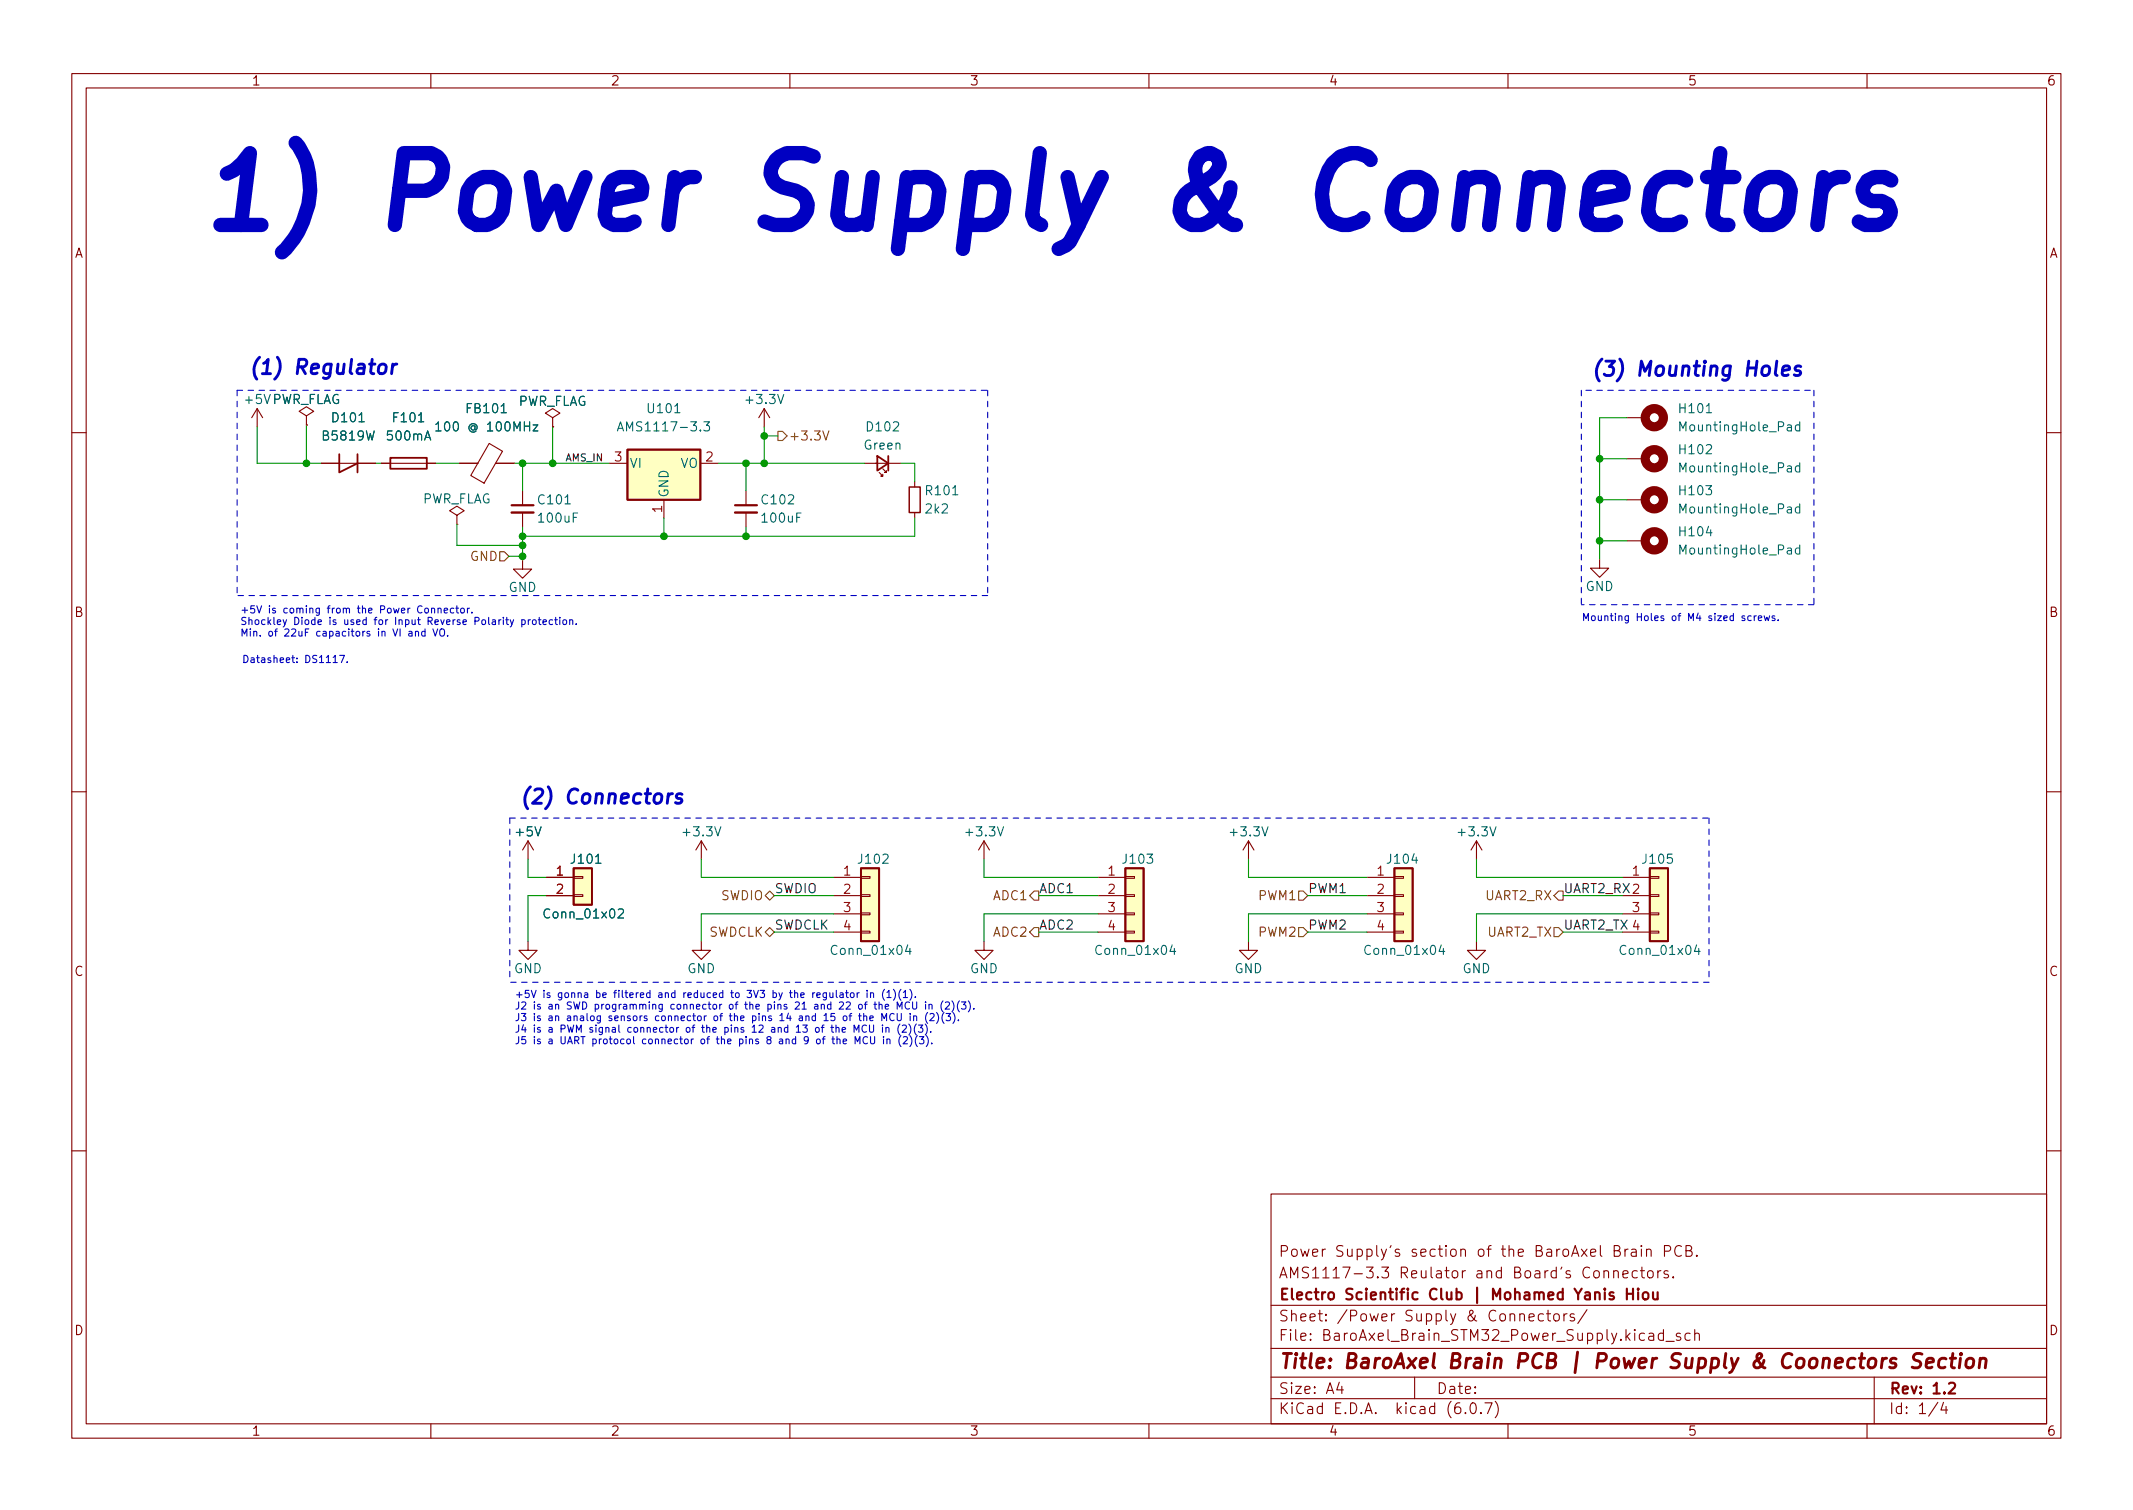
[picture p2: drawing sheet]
<svg xmlns="http://www.w3.org/2000/svg" width="297mm" height="210mm" viewBox="0 0 297 210" stroke-linecap="round" stroke-linejoin="round" font-family="sans-serif">
<g fill="none" stroke="#840000" stroke-width=".15">
<path d="M10 10.2h277v190.1h-277zM12 12.2h273v186.1h-273zM60 10.2v2M110 10.2v2M160 10.2v2M210 10.2v2M260 10.2v2M35.8 56.9l-.7 1.3M35.8 56.9v2.5M35.8 56.9l.8 1.3M42.7 57.9l1-.6-1-.7-1 .7 1 .6v1.3M42.7 59.2h.1"/>
<path d="M77 58.2l1-.7-1-.6-1.1 .6 1.1 .7v1.2M77 59.4h.1M106.4 56.9l-.7 1.3M106.4 56.9v2.5M106.4 56.9l.8 1.3M226.6 58.2h2.5M10 60.2h2M44.7 64.5h7.6M53.1 64.5h7.6M63.6 71.7l1-.6-1-.6-1 .6 1 .6v1.3M63.6 73h.1M64 64.5h2.5"/>
<path d="M68.1 61.7l1.9 1.1-2.6 4.5-1.8-1.1zM69 64.5h2.6M72.8 78v1.2h1.2l-1.2 1.3-1.3-1.3h1.3M72.8 68.3v2.1M72.8 71.4v2M84.8 64.5h2.6M92.5 69.6v2.5M97.5 64.5h2.6M103.9 68.3v2.1M103.9 71.4v2M120.4 64.5h5.1M122.4 65.8l.5 .5h-.2h.2v-.3"/>
<path d="M122.9 65.3l.5 .5h-.2h.2v-.3M127.4 67.1v.7M127.4 71.4v.7M222.8 77.8v1.3h1.2l-1.2 1.3-1.3-1.3h1.3M226.6 69.6h2.5M226.6 63.9h2.5M226.6 75.3h2.5M285 60.2h2M10 110.2h2M73.5 117.1l-.7 1.3M73.5 117.1v2.5M73.5 117.1l.8 1.3"/>
<path d="M97.7 117.1l-.8 1.3M97.7 117.1v2.5M97.7 117.1l.7 1.3M137 117.1l-.7 1.3M137 117.1v2.5M137 117.1l.8 1.3M173.9 117.1l-.8 1.3M173.9 117.1v2.5M173.9 117.1l.7 1.3M205.6 117.1l-.7 1.3M205.6 117.1v2.5M205.6 117.1l.8 1.3"/>
<path d="M285 110.2h2M73.5 131.1v1.2h1.3l-1.3 1.3-1.2-1.3h1.2M76.1 122.2h3.8M76.1 124.7h3.8M79.9 124.6h1.3v.2h-1.3zM79.9 122h1.3v.3h-1.3zM97.7 131.1v1.2h1.2l-1.2 1.3-1.3-1.3h1.3M116.1 122.2h3.8M116.1 124.7h3.8M116.1 127.2h3.8M116.1 129.8h3.8M119.9 129.7h1.3v.2h-1.3z"/>
<path d="M119.9 127.1h1.3v.3h-1.3zM119.9 124.6h1.3v.2h-1.3zM119.9 122h1.3v.3h-1.3zM137 131.1v1.2h1.3l-1.3 1.3-1.2-1.3h1.2M152.9 122.2h3.8M152.9 124.7h3.8M152.9 127.2h3.8M152.9 129.8h3.8M156.7 129.7h1.3v.2h-1.3zM156.7 127.1h1.3v.3h-1.3zM156.7 124.6h1.3v.2h-1.3zM156.7 122h1.3v.3h-1.3z"/>
<path d="M173.9 131.1v1.2h1.2l-1.2 1.3-1.3-1.3h1.3M190.4 122.2h3.8M190.4 124.7h3.8M190.4 127.2h3.8M190.4 129.8h3.8M194.2 129.7h1.3v.2h-1.3zM194.2 127.1h1.3v.3h-1.3zM194.2 124.6h1.3v.2h-1.3zM194.2 122h1.3v.3h-1.3zM205.6 131.1v1.2h1.3l-1.3 1.3-1.3-1.3h1.3M225.9 122.2h3.8M225.9 124.7h3.8"/>
<path d="M225.9 127.2h3.8M225.9 129.8h3.8M229.7 129.7h1.3v.2h-1.3zM229.7 127.1h1.3v.3h-1.3zM229.7 124.6h1.3v.2h-1.3zM229.7 122h1.3v.3h-1.3zM10 160.2h2M177 166.3h108v32h-108zM223.4 177.1a.37 .37 0 0 1 .6 0v.8M223.4 176.9v1M224.7 177.1a.37 .37 0 0 1 .7 0v.8M224.7 176.9v1"/>
<path d="M226 177.4l.7-.1-.1-.3-.4-.1-.2 .2 .1 .8h.1h.4M226.3 173.9v1M226.7 173.9l-.3 .1-.1 .2M227.2 174l.2-.1 .4 .1 .1 .9M227.9 174.3l-.5 .1a.29 .29 0 0 0-.3 .2 .29 .29 0 0 0 .3 .3h.5M228 177l-.4-.1-.3 .3v.4l.1 .3h.2h.4M228.4 176.9h.6M228.6 173.4l-.1 .1 .1 .1v-.1v-.1v.2M228.6 173.9v1M228.6 176.4v1.3l.1 .2h.3M229.3 174.1a.37 .37 0 0 1 .6 0v.8M229.3 173.9v1"/>
<path d="M229.5 177.1a.41 .41 0 0 1 .4-.2 .41 .41 0 0 1 .3 .3v.4a.41 .41 0 0 1-.4 .3 .41 .41 0 0 1-.4-.3zM230.9 176.9v1M231.3 176.9l-.3 .1-.1 .2M231.8 174.2h.6a.41 .41 0 0 0 .3-.4 .41 .41 0 0 0-.3-.4h-.6v1.5M232.3 177l-.4-.1-.2 .2 .1 .3 .5 .1 .1 .1-.1 .3h-.2h-.4M233 177.8l.1 .1h-.1h-.1l.1-.1v.1M234.1 173.6a.6 .6 0 0 0-.7 0 .6 .6 0 0 0-.2 .7 .56 .56 0 0 0 .3 .6 .56 .56 0 0 0 .6-.1M234.8 174.1h.6a.36 .36 0 0 0 .2-.4 .36 .36 0 0 0-.3-.3h-.5v1.5h.6a.4 .4 0 0 0 .3-.4 .4 .4 0 0 0-.4-.4M236.3 174.8l.1 .1h-.1h-.1l.1-.1v.1M285 160.2h2M60 198.3v2M110 198.3v2"/>
<path d="M160 198.3v2M177 194.8h108M177 191.8h108M177 187.8h108M177 181.8h108M186.5 192.5l-.4 1h1M186.9 193v1M197 191.8v3M204.1 196.7v.1h-.1l.1-.1v.1M204.9 195.4a.36 .36 0 0 1 .6 .2 .77 .77 0 0 1-.4 1.2 1 1 0 0 1-.2-1.4zM206.2 196.7l.1 .1h-.1h-.1l.1-.1v.1M206.8 195.3h1l-.7 1.5"/>
<path d="M208.2 195.1a1.72 1.72 0 0 1 0 2.3M210 198.3v2M212.9 183.4l.7-.1v-.3l-.5-.1-.2 .2 .1 .8h.1h.5M214.9 183l-.4-.1-.3 .3v.4l.2 .3h.1h.4M215.4 182.9h.5M215.6 182.4v1.3v.2h.3M216.4 183.1a.41 .41 0 0 1 .4-.2 .41 .41 0 0 1 .3 .3v.4a.41 .41 0 0 1-.3 .3 .41 .41 0 0 1-.4-.3zM217.8 182.9v1M218.2 182.9l-.3 .1-.1 .2M219.2 183l-.3-.1-.3 .2 .1 .3 .5 .1 .1 .1-.1 .3h-.1h-.5M221 182.4l-1.3 1.9M229.6 185.7l.2-.1 .4 .1 .1 .9"/>
<path d="M230.3 186l-.5 .1a.29 .29 0 0 0-.2 .2 .29 .29 0 0 0 .2 .3h.5M231.6 185.7l-.4-.1-.3 .3v.4l.2 .3h.1h.4M231.6 185.1v1.5M232 186.8h1.1M234 185.7l-.4-.1-.2 .2 .1 .3 .5 .1 .1 .1-.1 .3h-.1h-.5M235.4 185.7l-.5-.1-.3 .3v.4l.2 .3h.1h.5M236 185.8a.37 .37 0 0 1 .6 0v.8M236 185.1v1.5M260 198.3v2M261 191.8v6.5M269.9 195.3l-1.3 1.9M270.6 195.3l-.3 1h.9"/>
<path d="M271 195.8v1"/>
</g>
<path d="M71.2 70.4h3.1M102.4 70.4h3M226.6 179.4v1.5M227.4 179.4v1.5M228.1 179.4v.1v.1l.1-.1-.1-.1v.2M228.1 179.9v1M230.2 179.9l.1 1a.41 .41 0 0 0 .5-.1M230.8 179.9v1M224.7 180l-.4-.1-.2 .2 .1 .3 .5 .1 .1 .1-.1 .3h-.1h-.5M226.6 180.1h.8M228.8 180.1a.41 .41 0 0 1 .4-.2 .41 .41 0 0 1 .4 .3v.4a.41 .41 0 0 1-.4 .3 .41 .41 0 0 1-.4-.3zM271.4 192.7l.2-.2 .5 .1a.41 .41 0 0 1 .1 .6l-.9 .8h1" fill="none" stroke="#840000" stroke-width=".3"/>
<path d="M264 189.2a.49 .49 0 0 0-.7 .3v.2l.2 .1 .5 .1v.2l-.1 .3-.2 .1-.6-.1M267.7 188.6a.85 .85 0 0 0-1.1 .1 .45 .45 0 0 0 .2 .7l.4 .1a.49 .49 0 0 1 .3 .5 .49 .49 0 0 1-.5 .5l-.7-.1M268.3 189.8l.9-.2v-.4l-.2-.1-.6 .1-.1 .2-.1 .8 .1 .2 .2 .1 .5-.1M271 189.2a.66 .66 0 0 0-1 .3l-.1 .6 .2 .3 .2 .1 .6-.1M271.6 189.1h.7M272 188.5l-.3 1.7 .1 .2 .4 .1M273 189.1l-.2 1.4M273.1 188.5l-.1 .1 .1 .1 .1-.1-.1-.1v.2M273.9 189.3a.52 .52 0 0 1 .6-.2 .52 .52 0 0 1 .4 .4l-.1 .6a.55 .55 0 0 1-.5 .4 .55 .55 0 0 1-.5-.4v-.6zM275.8 189.3a.49 .49 0 0 1 .8 .1l-.1 1.1M275.8 189.1l-.2 1.4" fill="none" stroke="#840000" stroke-width=".4"/>
<path d="M71.2 71.4h3.1M102.4 71.4h3" fill="none" stroke="#840000" stroke-width=".33"/>
<path d="M47.2 63.2v2.6l2.6-1.3M49.8 63.2v2.6M54.4 63.7h5v1.6h-5zM87.4 62.6h10.1v7h-10.1zM122.2 63.5l1.5 1-1.5 1zM123.7 63.5v2M79.9 120.9h2.5v5.1h-2.5zM119.9 120.9h2.5v10.2h-2.5zM156.7 120.9h2.6v10.2h-2.6zM194.2 120.9h2.5v10.2h-2.5zM229.7 120.9h2.6v10.2h-2.6z" fill="none" stroke="#840000" stroke-width=".25"/>
<g fill="#ffffc2" stroke="#ffffc2" stroke-width=".14">
<path d="M87.4 62.6h10.1v7h-10.1z"/>
<path d="M79.9 120.9h2.5v5.1h-2.5z"/>
<path d="M119.9 120.9h2.5v10.2h-2.5z"/>
<path d="M194.2 120.9h2.5v10.2h-2.5z"/>
<path d="M229.7 120.9h2.6v10.2h-2.6z"/>
<path d="M156.7 120.9h2.6v10.2h-2.6z"/>
</g>
<g fill="none" stroke="#006464" stroke-width=".15">
<path d="M34.2 55.7h.9M34.7 55.2v1M36.4 54.9h-.6l-.1 .6 .2-.1 .4 .1 .1 .2v.4l-.2 .1h-.3l-.2-.1M36.8 54.9l.4 1.3 .4-1.3M60.7 59.1l.4-.4v1.3M74.2 59.2h.7l-.7 .8h.7M86.1 59.6h.6M98 58.7h.8l-.4 .5 .3 .1v.6l-.1 .1h-.4l-.2-.1M250.6 59.2h-.3l-.3 .2v.4l.1 .1h.5M250.6 58.7v1.3M60.7 60h.7M86 60l.4-1.3 .4 1.3"/>
<path d="M250.6 70.6h-.3l-.3 .2v.4l.1 .2h.5M250.6 64.9h-.3l-.3 .2v.4l.1 .2h.5M250.6 76.4l-.3-.1-.3 .2v.4l.1 .2h.5M250.6 64.4v1.3M250.6 70.2v1.2M250.6 75.9v1.2M86.1 126.7l.2-.1h.3l.2 .1v.2v.2l-.8 .7h.8M126.4 131.6l-.3 .9h.8M126.7 132.1v.8M163.2 131.6l-.3 .9h.8M163.5 132.1v.8M200.7 131.6l-.3 .9h.8"/>
<path d="M201 132.1v.8M236.3 131.6l-.3 .9h.7M236.6 132.1v.8"/>
</g>
<path d="M126.6 67.8h1.5v3.6h-1.5z" fill="none" stroke="#840000" stroke-width=".2"/>
<g fill="none" stroke="#840000" stroke-width="1.3">
<circle cx="230.4" cy="58.2" r="1.27"/>
<circle cx="230.4" cy="75.3" r="1.27"/>
<circle cx="230.4" cy="69.6" r="1.27"/>
<circle cx="230.4" cy="63.9" r="1.27"/>
</g>
<path d="M69.6 76.8h.6l.7 .7-.7 .6h-.6zM108.3 60.1h.7l.6 .6-.6 .6h-.7zM114.6 60l.4 1.3 .4-1.3M106.6 124.7l.6-.6 .6 .6-.6 .6zM106.6 129.8l.6-.6 .6 .6-.6 .6zM144 124.1h.7v1.2h-.7l-.6-.6zM144 129.2h.7v1.2h-.7l-.6-.6zM180.8 129.2h.7l.6 .6-.6 .6h-.7zM180.8 124.1h.7l.6 .6-.6 .6h-.7zM216.4 129.2h.6l.7 .6-.7 .6h-.6zM217 124.1h.7v1.2h-.7l-.6-.6z" fill="none" stroke="#725600" stroke-width=".15"/>
<g fill="none" stroke="#0000c2" stroke-width=".15">
<path d="M46.4 91.5l.3-.2v1M46.4 92.3h.6M47.3 91.3h.7l-.5 1M48.4 92.2v.1M57 88h.3l.1 .6M57.4 88.1l-.4 .1-.1 .1 .1 .3 .4-.1M57.9 88l.1-.1 .2 .1 .1 .6M57.9 87.9v.7M59.2 84.8l.1-.1 .3 .1 .1 .4-.1 .1-.3 .1-.1-.1zM59.2 88l-.3-.1-.2 .2 .1 .4h.4M59.2 87.6v1M60.1 84.8l.1-.1h.3v.7"/>
<path d="M60.1 84.7v.7M60.3 87.6l.3 1 .4-1M61 84.8l.1-.1h.3v.7M61 84.7v.7M61.3 87.7l.2-.1a.34 .34 0 0 1 .4 .3v.3a.33 .33 0 0 1-.3 .4 .33 .33 0 0 1-.4-.4zM61.9 85l.4-.1v-.2h-.3l-.1 .1v.5h.4M62.3 88.5v.1M63.2 84.7h-.3l-.2 .2 .1 .4h.4M63.5 84.7h.4M63.6 84.4v.8l.3 .2M64.2 84.8l.1-.1 .3 .1 .1 .4-.1 .1-.3 .1-.1-.1zM65.1 84.7v.7"/>
<path d="M65.4 84.7l-.3 .2M65.7 85.3v.1M71 86.3l.3 .7M71.5 86.3l-.3 .9-.2 .1M72.7 86.3h.3l.1 .2-.1 .4h-.3M72.7 86.3v1M73.6 86.3v.7M73.9 86.3l-.3 .2M74.2 86.4l.1-.1 .3 .1 .1 .4-.1 .1-.3 .1-.1-.1zM75 86.3h.3M75.1 86v.8l.2 .2M75.6 86.6l.5-.1-.1-.2h-.2l-.2 .1 .1 .5h.3"/>
<path d="M77 86.3h-.3l-.2 .2 .1 .4h.4M77.2 86.3h.4M77.4 86v.8l.2 .2M78 86v.1M78 86.3v.7M78.5 86.3h.2l.2 .2v.3l-.2 .2-.2-.1-.1-.1zM79.3 86.4l.2-.1h.2l.1 .7M79.3 86.3v.7M80.2 86.9v.1M243 85.8l-.3-.1-.1 .2v.1l.4 .1v.3h-.4M243.9 85.8l-.3-.1-.2 .2 .1 .5h.4M244.3 85.7v.7"/>
<path d="M244.6 85.7l-.3 .2M244.9 86.1l.4-.1v-.2l-.3-.1-.1 .2v.5h.4M245.7 85.7l.2 .7 .2-.5 .1 .5 .2-.7M247.2 85.8l-.3-.1-.1 .2v.1l.4 .1v.3h-.4M247.6 86.3v.1M115.1 138.2v.8l-.2 .2h-.2M115.1 138.3l-.3-.1-.2 .2 .1 .5h.4M115.6 138.2v.7h.2l.2-.1M116 138.2v.7M116.5 137.9v.9l.1 .1M117 138.3h.4v.6M117.4 138.5h-.3l-.2 .2 .2 .2h.3"/>
<path d="M117.8 138.2h.3M117.9 137.9v.9l.2 .1M118.5 138.3l.3-.1 .1 .2v.3l-.1 .2h-.3l-.1-.2zM119.4 138.2v.7M119.7 138.2l-.3 .2M120.8 137.9v.1M120.8 138.2v.7M121.2 138.3l.2-.1 .2 .1 .1 .6M121.2 138.2v.7M121.7 139.8h.4M121.8 139.5v.9l.3 .1M122.4 139.9l.2-.1 .2 .1v.6"/>
<path d="M122.4 139.5v1M123.2 137.8a1.15 1.15 0 0 0 0 1.5M123.5 138.2l.3-.3v1M123.5 138.9h.6M124.4 137.8a1.15 1.15 0 0 1 0 1.5M125.5 137.8a1.15 1.15 0 0 0 0 1.5M125.8 138.2l.3-.3v1M125.8 138.9h.6M126.7 139.6a.47 .47 0 0 0-.7 .3 .47 .47 0 0 0 .5 .6l.2-.1M126.7 137.8a1.15 1.15 0 0 1 0 1.5M127.1 139.5v.8l.2 .2h.2l.2-.2v-.8M127.5 138.8v.1"/>
<path d="M128.9 139.5v.1M128.9 139.8v.7M129.4 139.9l.1-.1 .3 .1v.6M129.4 139.8v.7M131.3 139.4a1.15 1.15 0 0 0 0 1.5M131.7 139.6l.3-.1 .2 .3-.6 .7h.6M132.6 139.4a1.15 1.15 0 0 1 0 1.5M133.6 139.4a1.15 1.15 0 0 0 0 1.5M133.9 139.5h.6l-.3 .4 .3 .1v.4l-.2 .1-.4-.1M134.8 139.4a1.15 1.15 0 0 1 0 1.5M116.4 143.2l.2-.1h.2v.6M116.6 144.8l.1-.1h.2l.1 .6"/>
<path d="M117.3 143.4l.5-.1-.1-.2h-.3l-.1 .1v.5h.4M117.4 145l.5-.1-.1-.2h-.2l-.2 .1 .1 .5h.3M118.9 143.7v-1l.4 .7 .3-.7v1M119.1 145.3v-1l.3 .8 .4-.8v1M119.6 141.5h.3M119.7 141.1v.9l.2 .1M120.3 141.5h.1h.3v.6M120.3 141.1v1M120.7 142.8a.47 .47 0 0 0-.7 .4 .47 .47 0 0 0 .5 .5l.2-.1M120.8 144.4a.47 .47 0 0 0-.7 .4 .47 .47 0 0 0 .5 .5l.2-.1M121.1 142.7v.8l.2 .2h.3l.1-.2v-.8M121.1 141.8l.5-.1v-.2h-.3l-.2 .1 .1 .5h.4"/>
<path d="M121.2 144.3v.9l.2 .1h.2l.2-.1v-.9M122.8 142.1v-1l.3 .7 .4-.7v1M122.9 142.7v.1M122.9 143.1v.6M123 144.3v.1M123 144.7v.6M123.3 140.2l.5-.1-.1-.2-.3-.1-.1 .2v.5h.4M123.4 143.2l.1-.1h.3v.6M123.4 143.1v.6M123.5 144.8l.2-.1h.2v.6M123.5 144.7v.6M124.5 141.2a.47 .47 0 0 0-.6 .3 .47 .47 0 0 0 .4 .6l.2-.1"/>
<path d="M124.9 140.5v-1l.4 .7 .3-.7v1M124.9 141.1v.8l.2 .2h.3l.1-.2v-.8M125.3 142.6a1.15 1.15 0 0 0 0 1.5M125.5 144.2a1.15 1.15 0 0 0 0 1.5M125.7 142.8l.3-.1 .2 .3-.6 .7h.6M125.8 144.4l.4-.1 .2 .3-.6 .7h.6M126.6 142.6a1.15 1.15 0 0 1 0 1.5M126.7 144.2a1.15 1.15 0 0 1 0 1.5M126.8 141.1v.1M126.8 141.5v.6M127.2 141.5h.2h.2l.1 .6M127.2 141.5v.6"/>
<path d="M127.6 142.6a1.15 1.15 0 0 0 0 1.5M127.8 144.2a1.15 1.15 0 0 0 0 1.5M127.9 142.7h.6l-.3 .4 .3 .1v.4l-.2 .1-.4-.1M128 144.3h.7l-.4 .4 .3 .1v.4l-.1 .1-.5-.1M128.8 142.6a1.15 1.15 0 0 1 0 1.5M129 144.2a1.15 1.15 0 0 1 0 1.5M129.2 141a1.15 1.15 0 0 0 0 1.5M129.5 141.2l.4-.1 .2 .3-.6 .7h.6M129.6 143.6v.1M129.8 145.2v.1M130.4 141a1.15 1.15 0 0 1 0 1.5M131.5 141a1.15 1.15 0 0 0 0 1.5"/>
<path d="M131.8 141.1h.6l-.4 .4 .3 .1v.4l-.1 .1-.4-.1M132.7 141a1.15 1.15 0 0 1 0 1.5M133.5 142v.1M135.6 140.4v.1"/>
</g>
<path d="M52.9 50.9a.52 .52 0 0 1 .5-.2 .52 .52 0 0 1 .4 .4l-.1 .6a.55 .55 0 0 1-.5 .3 .55 .55 0 0 1-.5-.3zM54.7 50.7l-.2 1.3M55.3 50.7a.59 .59 0 0 0-.7 .4M248.2 51.6l1-.2v-.4h-.2h-.6l-.1 .2-.1 .8v.2l.2 .1 .6-.1M250.8 51a.49 .49 0 0 0-.8 .3v.2l.5 .1 .2 .1 .1 .2-.2 .3-.2 .1-.5-.1M93.1 110.5l-.2 1.3M93.7 110.5a.59 .59 0 0 0-.7 .4M95 110.6a.49 .49 0 0 0-.8 .3v.2l.7 .2 .1 .2-.2 .3h-.2h-.5" fill="none" stroke="#0000c2" stroke-width=".4"/>
<path d="M237.7 24.7h3.8M239.6 21.3l-1.1 8.6 .4 .9 .8 .5h1M244.7 25.6a2.77 2.77 0 0 1 4.3 0l.4 1-.4 2.8a2.99 2.99 0 0 1-4.4 1.4l-.5-.4-.3-1 .3-2.8zM253.9 24.7l-.8 6.6M256.8 24.7a2.95 2.95 0 0 0-3.1 1.9M263.4 25.1l-.9-.4h-1.4l-1.1 .4-.6 1v.5l.3 .9 .9 .5h1.5l.9 .5 .3 .9v.5l-.6 .9-1.1 .5h-1.9l-.8-.5" fill="none" stroke="#0000c2" stroke-width="2"/>
<path d="M33 54.4v28.5M33 54.4h104.5M137.5 54.4v28.5M220.2 54.4v29.8M220.9 54.4h31.7M252.6 54.4v29.8M137.5 82.9h-104.5M252.6 84.2h-32.4M71 113.9h167M71 113.9v22.9M238 113.9v22.9M238 136.8h-167" fill="none" stroke="#0000c2" stroke-width=".15" stroke-dasharray=".8 .8"/>
<g fill="none" stroke="#009600" stroke-width=".15">
<path d="M35.8 59.4v5.1h8.9M42.7 59.2v5.3M77 59.4v5.1M106.4 59.4v5.1M226.6 58.2h-3.8v19.6M52.3 64.5h.8M60.7 64.5h3.3M63.6 73v2.9h9.2M70.9 77.5h1.9M71.6 64.5h13.2M72.8 64.5v3.8M72.8 73.4v4.6"/>
<path d="M92.5 72.1v2.6M100.1 64.5h20.3M103.9 64.5v3.8M103.9 73.4v1.3M106.4 60.7h1.9M125.5 64.5h1.9v2.6M127.4 72.1v2.6h-54.6M222.8 75.3h3.8M222.8 63.9h3.8M222.8 69.6h3.8M73.5 119.6v2.6h2.6M97.7 119.6v2.6h18.4"/>
<path d="M137 119.6v2.6h15.9M173.9 119.6v2.6h16.5M205.6 119.6v2.6h20.3M76.1 124.7h-2.6v6.4M107.8 124.7h8.3M107.8 129.8h8.3M116.1 127.2h-18.4v3.9M144.7 124.7h8.2M144.7 129.8h8.2M152.9 127.2h-15.9v3.9M182.1 124.7h8.3M182.1 129.8h8.3"/>
<path d="M190.4 127.2h-16.5v3.9M217.7 124.7h8.2M217.7 129.8h8.2M225.9 127.2h-20.3v3.9"/>
</g>
<g fill="#009600" stroke="#009600" stroke-width=".15">
<circle cx="77" cy="64.5" r=".46"/>
<circle cx="92.5" cy="74.7" r=".46"/>
<circle cx="72.8" cy="75.9" r=".46"/>
<circle cx="72.8" cy="77.5" r=".46"/>
<circle cx="42.7" cy="64.5" r=".46"/>
<circle cx="103.9" cy="74.7" r=".46"/>
<circle cx="72.8" cy="64.5" r=".46"/>
<circle cx="106.4" cy="60.7" r=".46"/>
<circle cx="106.4" cy="64.5" r=".46"/>
<circle cx="103.9" cy="64.5" r=".46"/>
<circle cx="72.8" cy="74.7" r=".46"/>
<circle cx="222.8" cy="75.3" r=".46"/>
<circle cx="222.8" cy="63.9" r=".46"/>
<circle cx="222.8" cy="69.6" r=".46"/>
</g>
<text font-size="13.9" fill="#0000c2" x="27.4" y="31.8">1) Power Supply &amp; Connectors</text>
<g font-size="2.8" fill="#0000c2">
<text x="34.5" y="52.1">(1) Regulator</text>
<text x="221.5" y="52.4">(3) Mounting Holes</text>
<text x="72.3" y="111.9">(2) Connectors</text>
</g>
<text font-size="2.8" fill="#840000" x="178" y="190.6">Title: BaroAxel Brain PCB | Power Supply &amp; Coonectors Section</text>
<g font-size="2.1" fill="#840000">
<text x="178" y="178">AMS1117-3.3 Reulator and Board's Connectors.</text>
<text x="178" y="175">Power Supply's section of the BaroAxel Brain PCB.</text>
<text x="178" y="184">Sheet: /Power Supply &amp; Connectors/</text>
<text x="178" y="181">Electro Scientific Club | Mohamed Yanis Hiou</text>
<text x="178" y="186.7">File: BaroAxel_Brain_STM32_Power_Supply.kicad_sch</text>
<text x="178" y="196.9">KiCad E.D.A. kicad (6.0.7)</text>
<text x="178" y="194.1">Size: A4</text>
<text x="200" y="194.1">Date:</text>
<text x="263" y="194.1">Rev: 1.2</text>
<text x="263" y="196.9">Id: 1/4</text>
</g>
<g font-size="1.8" fill="#840000">
<text x="35" y="11.9">1</text>
<text x="85" y="11.9">2</text>
<text x="135" y="11.9">3</text>
<text x="185" y="11.9">4</text>
<text x="235" y="11.9">5</text>
<text x="285" y="11.9">6</text>
<text x="10.3" y="35.9">A</text>
<text x="285.3" y="35.9">A</text>
<text x="10.3" y="85.9">B</text>
<text x="285.3" y="85.9">B</text>
<text x="10.3" y="135.9">C</text>
<text x="285.3" y="135.9">C</text>
<text x="10.3" y="185.9">D</text>
<text x="285.3" y="185.9">D</text>
<text x="35" y="199.9">1</text>
<text x="85" y="199.9">2</text>
<text x="135" y="199.9">3</text>
<text x="185" y="199.9">4</text>
<text x="235" y="199.9">5</text>
<text x="285" y="199.9">6</text>
</g>
<g font-size="1.8" fill="#006464">
<text x="37.7" y="56.3">PWR_FLAG</text>
<text x="46.4" y="58.8">D101</text>
<text x="54.9" y="58.8">F101</text>
<text x="65.1" y="57.5">FB101</text>
<text x="72" y="56.5">PWR_FLAG</text>
<text x="90.3" y="57.5">U101</text>
<text x="104.1" y="56.3">+3.3V</text>
<text x="234" y="57.5">H101</text>
<text x="45.1" y="61.3">B5819W</text>
<text x="54" y="61.3">500mA</text>
<text x="61.6" y="60.1">100 @ 100MHz</text>
<text x="87" y="60.1">AMS1117-3.3</text>
<text x="87.6" y="65.1">VI</text>
<text x="94.7" y="65.1">VO</text>
<text x="120.4" y="62.6">Green</text>
<text x="120.8" y="60.1">D102</text>
<text x="234" y="63.2">H102</text>
<text x="234.3" y="60.1">MountingHole_Pad</text>
<text x="234.3" y="65.8">MountingHole_Pad</text>
<text x="58.7" y="70.1">PWR_FLAG</text>
<text x="75.1" y="70.2">C101</text>
<text x="93.1" y="69.3" transform="rotate(-90 93.1 69.3)">GND</text>
<text x="106.2" y="70.2">C102</text>
<text x="129" y="71.5">2k2</text>
<text x="129.1" y="69">R101</text>
<text x="234" y="69">H103</text>
<text x="234.3" y="71.5">MountingHole_Pad</text>
<text x="75.1" y="72.8">100uF</text>
<text x="106.2" y="72.8">100uF</text>
<text x="234" y="74.7">H104</text>
<text x="234.3" y="77.2">MountingHole_Pad</text>
<text x="70.8" y="82.4">GND</text>
<text x="220.8" y="82.3">GND</text>
<text x="71.9" y="116.5">+5V</text>
<text x="95.3" y="116.5">+3.3V</text>
<text x="134.7" y="116.5">+3.3V</text>
<text x="171.5" y="116.5">+3.3V</text>
<text x="203.3" y="116.5">+3.3V</text>
<text x="79.7" y="120.3">J101</text>
<text x="119.7" y="120.3">J102</text>
<text x="156.5" y="120.3">J103</text>
<text x="193.3" y="120.3">J104</text>
<text x="228.9" y="120.3">J105</text>
<text x="76.1" y="127.9">Conn_01x02</text>
<text x="71.6" y="135.5">GND</text>
<text x="95.7" y="135.5">GND</text>
<text x="116.1" y="133">Conn_01x04</text>
<text x="135.1" y="135.5">GND</text>
<text x="152.9" y="133">Conn_01x04</text>
<text x="171.9" y="135.5">GND</text>
<text x="190.4" y="133">Conn_01x04</text>
<text x="203.6" y="135.5">GND</text>
<text x="225.9" y="133">Conn_01x04</text>
</g>
<g font-size="1.8" fill="#a90000">
<text x="85.6" y="64.3">3</text>
<text x="98.3" y="64.3">2</text>
<text x="92.2" y="71.4" transform="rotate(-90 92.2 71.4)">1</text>
<text x="77.5" y="121.9">1</text>
<text x="77.5" y="124.5">2</text>
<text x="117.5" y="121.9">1</text>
<text x="117.5" y="124.5">2</text>
<text x="154.3" y="121.9">1</text>
<text x="154.3" y="124.5">2</text>
<text x="191.8" y="121.9">1</text>
<text x="191.8" y="124.5">2</text>
<text x="227.3" y="121.9">1</text>
<text x="117.5" y="127">3</text>
<text x="117.5" y="129.5">4</text>
<text x="154.3" y="127">3</text>
<text x="154.3" y="129.5">4</text>
<text x="191.8" y="127">3</text>
<text x="191.8" y="129.5">4</text>
<text x="227.3" y="127">3</text>
</g>
<g font-size="1.8" fill="#725600">
<text x="109.8" y="61.3">+3.3V</text>
<text x="65.5" y="78.1">GND</text>
<text x="100.4" y="125.3">SWDIO</text>
<text x="138.4" y="125.3">ADC1</text>
<text x="175.4" y="125.3">PWM1</text>
<text x="206.9" y="125.3">UART2_RX</text>
<text x="98.6" y="130.4">SWDCLK</text>
<text x="138.4" y="130.4">ADC2</text>
<text x="175.4" y="130.4">PWM2</text>
<text x="207.1" y="130.4">UART2_TX</text>
</g>
<g font-size="1.8" fill="#0f0f0f">
<text x="107.8" y="124.4">SWDIO</text>
<text x="144.7" y="124.4">ADC1</text>
<text x="182.1" y="124.4">PWM1</text>
<text x="217.7" y="124.4">UART2_RX 2</text>
<text x="107.8" y="129.4">SWDCLK</text>
<text x="144.7" y="129.4">ADC2</text>
<text x="182.1" y="129.4">PWM2</text>
<text x="217.7" y="129.4">UART2_TX 4</text>
</g>
<text font-size="1.4" fill="#0f0f0f" x="78.8" y="64.2">AMS_IN</text>
<g font-size="1.4" fill="#0000c2">
<text x="33.4" y="85.4">+5V is coming from the Power Connector.</text>
<text x="33.4" y="87">Shockley Diode is used for Input Reverse Polarity protection.</text>
<text x="33.4" y="88.6">Min. of 22uF capacitors in VI and VO.</text>
<text x="220.2" y="86.5">Mounting Holes of M4 sized screws.</text>
<text x="33.7" y="92.3">Datasheet: DS1117.</text>
<text x="71.6" y="138.9">+5V is gonna be filtered and reduced to 3V3 by the regulator in (1)(1).</text>
<text x="71.6" y="140.6">J2 is an SWD programming connector of the pins 21 and 22 of the MCU in (2)(3).</text>
<text x="71.6" y="142.2">J3 is an analog sensors connector of the pins 14 and 15 of the MCU in (2)(3).</text>
<text x="71.6" y="143.8">J4 is a PWM signal connector of the pins 12 and 13 of the MCU in (2)(3).</text>
<text x="71.6" y="145.4">J5 is a UART protocol connector of the pins 8 and 9 of the MCU in (2)(3).</text>
</g>
</svg>
